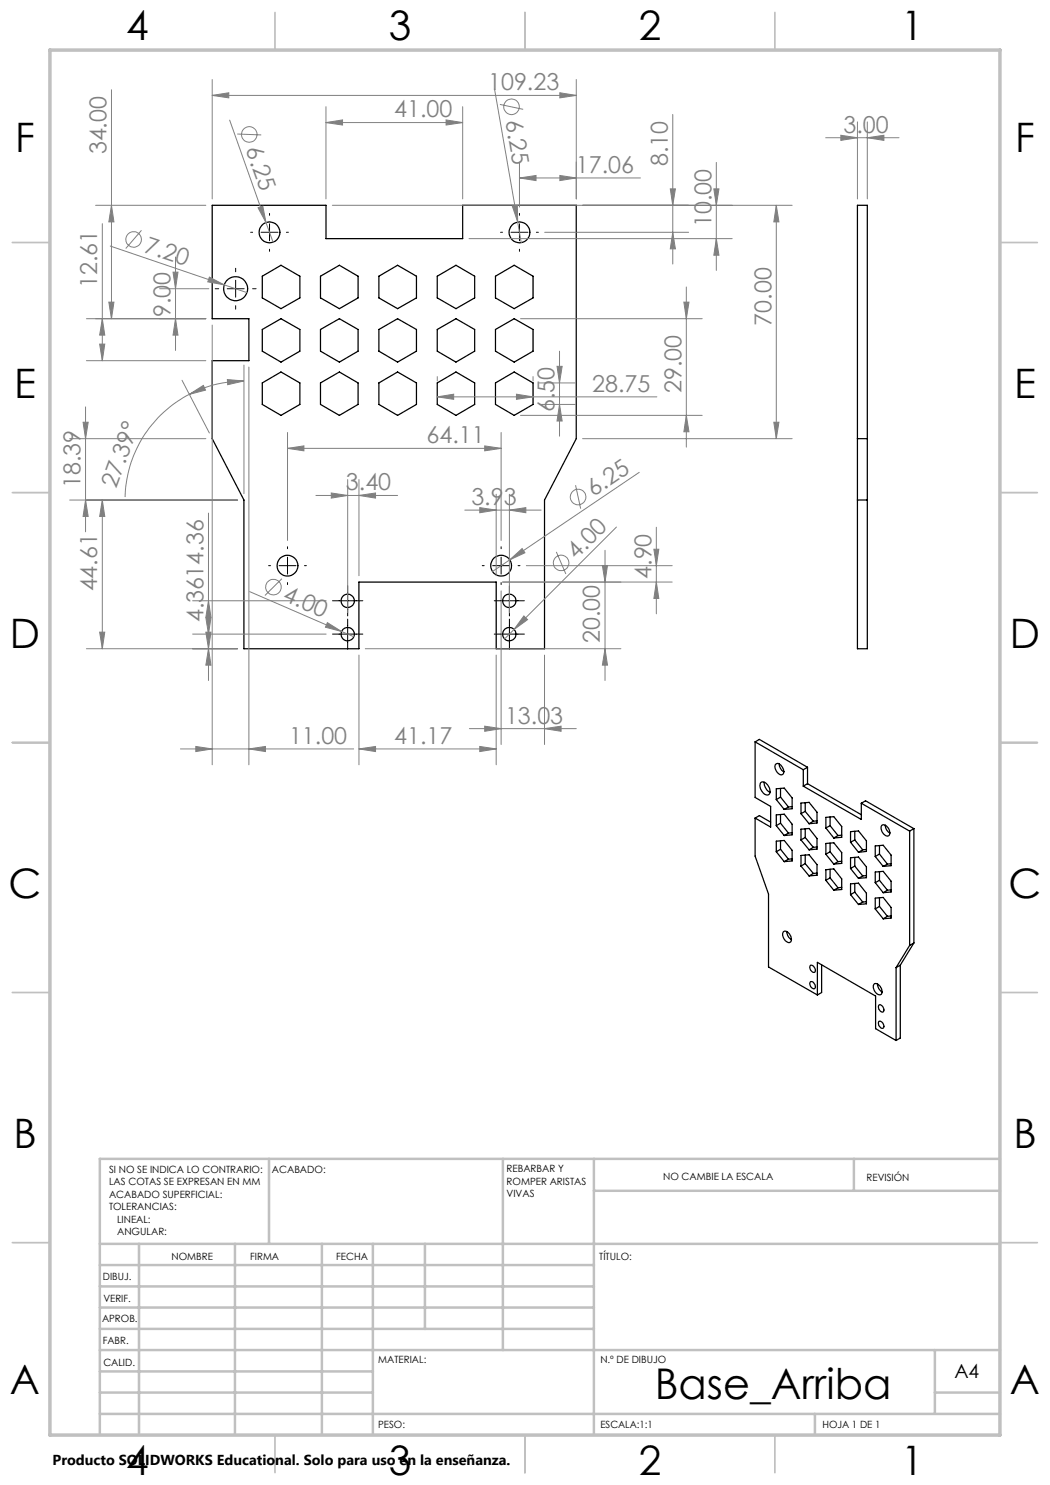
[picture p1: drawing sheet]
<svg xmlns="http://www.w3.org/2000/svg" width="210mm" height="297mm" viewBox="0 0 210 297" stroke-linecap="round" stroke-linejoin="round" font-family="sans-serif">
<g fill="none" stroke="#000" stroke-width=".25">
<path d="M42.4 41.1h22.8v6.6h27.3v-6.6h22.8v46.6l-6.4 12.3v29.7h-9.7v-13.3h-27.4v13.3h-23v-29.7l-6.4-12.3v-15.6h7.4v-8.4h-7.4zM52.5 55.2l3.7-2.1 3.8 2.1v4.4l-3.8 2.1-3.7-2.1zM64.1 55.2l3.8-2.1 3.7 2.1v4.4l-3.7 2.1-3.8-2.1zM75.8 55.2l3.7-2.1 3.8 2.1v4.4l-3.8 2.1-3.7-2.1zM87.5 55.2l3.7-2.1 3.7 2.1v4.4l-3.7 2.1-3.7-2.1zM99.1 55.2l3.7-2.1 3.8 2.1v4.4l-3.8 2.1-3.7-2.1zM171.5 41.1h2v88.6h-2zM52.5 65.9l3.7-2.2 3.8 2.2v4.3l-3.8 2.2-3.7-2.2zM52.5 76.6l3.7-2.2 3.8 2.2v4.3l-3.8 2.2-3.7-2.2zM64.1 65.9l3.8-2.2 3.7 2.2v4.3l-3.7 2.2-3.8-2.2zM64.1 76.6l3.8-2.2 3.7 2.2v4.3l-3.7 2.2-3.8-2.2zM75.8 65.9l3.7-2.2 3.8 2.2v4.3l-3.8 2.2-3.7-2.2z"/>
<path d="M75.8 76.6l3.7-2.2 3.8 2.2v4.3l-3.8 2.2-3.7-2.2zM87.5 65.9l3.7-2.2 3.7 2.2v4.3l-3.7 2.2-3.7-2.2zM87.5 76.6l3.7-2.2 3.7 2.2v4.3l-3.7 2.2-3.7-2.2zM99.1 65.9l3.7-2.2 3.8 2.2v4.3l-3.8 2.2-3.7-2.2zM99.1 76.6l3.7-2.2 3.8 2.2v4.3l-3.8 2.2-3.7-2.2zM171.5 87.7h2M171.5 100h2M151 148.4v11.1l3.1 1.8v4.1l-3.1-1.8M151 148.4l9.7 5.5M151 148.4l.9-.5 9.6 5.6M152.1 156.6a1.11 1.11 0 0 1 1.6 .7 .98 .98 0 0 1-.2 1.7 1.93 1.93 0 0 1-1.4-2.4zM152.9 156.5a2.18 2.18 0 0 0 1.1 2"/>
<path d="M155.2 152.9a1.03 1.03 0 0 1 1.4 .8 .78 .78 0 0 1-.4 1.3 1.64 1.64 0 0 1-1-2.1zM155.3 159.9v-2.1l1.5-.2 1.6 2v2.1l-1.6 .2M155.3 159.9l1.5 2M155.9 152.8a1.84 1.84 0 0 0 .9 1.6M156.1 159.4l-.8 .5M156.1 157.7v1.7M156.1 159.4l1.6 2M160.7 153.9v3.3M160.7 157.2l11.6 6.7v-3.2M161.5 156.7l-.8 .5M161.5 156.7l10.8 6.2M161.5 153.5l-.8 .4"/>
<path d="M161.5 153.5v3.2M151 163.6v7.6l2.7 7.6v14.6l9.8 5.6M151 163.6l.9-.5 2.2 1.3M155.3 165.1v-2.1l1.5-.2 1.6 2v2.2l-1.6 .1M155.3 170.4v-2.2l1.5-.1 1.6 2v2.1l-1.6 .1M155.3 165.1l1.5 2M155.3 170.4l1.5 1.9M156.1 162.9v1.7M156.1 168.1v1.8M156.1 164.6l-.8 .5M156.1 164.6l1.6 2M156.1 169.9l-.8 .5"/>
<path d="M156.1 169.9l1.6 1.9M157.7 161.4l-.9 .5M157.7 166.6l-.9 .5M157.7 171.8l-.9 .5M158.4 161.3l-.7 .1M158.4 166.5l-.7 .1M158.4 171.8h-.7M160.2 162.7v-2.1l1.6-.1 1.6 2v2.1l-1.6 .1M160.2 168v-2.2l1.6-.1 1.6 2v2.1l-1.6 .2M160.2 173.2v-2.1l1.6-.1 1.6 1.9v2.1l-1.6 .2M160.2 162.7l1.6 2M160.2 168l1.6 2"/>
<path d="M160.2 173.2l1.6 2M161 162.3l-.8 .4M161 160.5v1.8M161 165.8v1.7M161 171v1.7M161 162.3l1.7 1.9M161 167.5l-.8 .5M161 167.5l1.7 2M161 172.7l-.8 .5M161 172.7l1.7 2M162.7 164.2l-.9 .5M162.7 169.5l-.9 .5"/>
<path d="M162.7 174.7l-.9 .5M163.4 164.2h-.7M163.4 169.4l-.7 .1M163.4 174.6l-.7 .1M165.2 165.6v-2.1l1.6-.2 1.5 2v2.2l-1.5 .1M165.2 170.8v-2.1l1.6-.1 1.5 1.9v2.2l-1.5 .1M165.2 176.1v-2.1l1.6-.2 1.5 2v2.1l-1.5 .1M165.2 165.6l1.6 2M165.2 170.8l1.6 2M165.2 176.1l1.6 1.9M166 165.1l-.8 .5M166 163.4v1.7"/>
<path d="M166 168.6v1.8M166 173.8v1.8M166 165.1l1.6 2M166 170.4l-.8 .4M166 170.4l1.6 1.9M166 175.6l-.8 .5M166 175.6l1.6 1.9M167.6 167.1l-.8 .5M167.6 172.3l-.8 .5M167.6 177.5l-.8 .5M168.3 167l-.7 .1M168.3 172.3h-.7"/>
<path d="M168.3 177.5h-.7M170.1 168.4v-2.1l1.6-.1 1.6 2v2.1l-1.6 .2M170.1 173.7v-2.1l1.6-.2 1.6 2v2.1l-1.6 .2M170.1 178.9v-2.1l1.6-.2 1.6 2v2.2l-1.6 .1M170.1 168.4l1.6 2.1M170.1 173.7l1.6 2M170.1 178.9l1.6 2M171 168l-.9 .4M171 166.3v1.7M171 171.5v1.7M171 176.7v1.7M171 168l1.5 2"/>
<path d="M171 173.2l-.9 .5M171 173.2l1.5 2M171 178.4l-.9 .5M171 178.4l1.5 2M172.3 160.7l9.6 5.5M172.3 160.7l.8-.5 9.7 5.5M172.5 170l-.8 .5M172.5 175.2l-.8 .5M173.3 169.9l-.8 .1M173.3 175.1l-.8 .1M175 171.3v-2.1l1.6-.2 1.6 2v2.1l-1.6 .2M175 176.5v-2.1l1.6-.1 1.6 1.9v2.2l-1.6 .1"/>
<path d="M175 171.3l1.6 2M175 176.5l1.6 2M175.9 170.8l-.9 .5M175.9 169.1v1.7M175.9 174.3v1.8M175.9 179.6v1.7M175.9 170.8l1.6 2M175.9 176.1l-.9 .4M175.9 176.1l1.6 1.9M176.4 165.1a1.22 1.22 0 0 1 1.5 1.3 .64 .64 0 0 1-.3 .8 .64 .64 0 0 1-.9-.4 1.63 1.63 0 0 1-.3-1.7zM177.1 165a1.84 1.84 0 0 0 .9 1.6M177.5 172.8l-.9 .5"/>
<path d="M177.5 178l-.9 .5M178.2 172.8h-.7M178.2 178h-.7M181.9 166.2v22.9M182.8 165.7l-.9 .5M182.8 165.7v22.9M156.7 186.4a1.07 1.07 0 0 1 1.5 .8 .83 .83 0 0 1-.5 1.3 1.65 1.65 0 0 1-1-2.1zM157.4 186.3a1.84 1.84 0 0 0 .9 1.6M162.1 193.1a.89 .89 0 0 1 .8 .4 .89 .89 0 0 1 0 .9 .92 .92 0 0 1-.8-1.3zM162.1 196.4a.85 .85 0 0 1 1 1.1 .63 .63 0 0 1-.8 .1 .63 .63 0 0 1-.3-.6zM163.5 199v-6.5l11.6 6.7v6.5l4.1 2.4M164.3 193v5.5l-.8 .5"/>
<path d="M172.5 180.4l-.8 .5M173.3 180.3l-.8 .1M174.9 196.7a1.51 1.51 0 0 1 1.4 2.1 1.07 1.07 0 0 1-1.5-.8l-.1-.9zM175 181.8v-2.2l1.6-.1 1.6 2v2.1l-1.6 .2M175 181.8l1.6 2M175.5 196.8a1.84 1.84 0 0 0 .9 1.6M175.9 181.3l1.6 2M175.9 181.3l-.9 .5M177.5 183.3l-.9 .5M178.2 183.2l-.7 .1M179.2 193.5v14.6M180.1 193l-.9 .5"/>
<path d="M180.1 193v14.6l-.9 .5M181.9 189.1l-2.7 4.4M182.8 188.6l-.9 .5M182.8 188.6l-2.7 4.4M175.8 204.3a.85 .85 0 0 1 .8 .4 .85 .85 0 0 1-.1 1 1.01 1.01 0 0 1-.7-1.4zM175.8 201a.84 .84 0 0 1 .8 .5 .84 .84 0 0 1-.1 .9 1.05 1.05 0 0 1-.7-1.4z"/>
<circle cx="47.1" cy="57.7" r="2.4"/>
<circle cx="53.9" cy="46.5" r="2.09"/>
<circle cx="103.9" cy="46.5" r="2.09"/>
<circle cx="57.5" cy="113.1" r="2.09"/>
<circle cx="100.2" cy="113.1" r="2.09"/>
<circle cx="69.5" cy="120.2" r="1.34"/>
<circle cx="69.5" cy="126.8" r="1.34"/>
<circle cx="101.8" cy="120.2" r="1.34"/>
<circle cx="101.8" cy="126.8" r="1.34"/>
</g>
<g fill="none" stroke="#808080" stroke-width=".2">
<path d="M22.3 18v45.7M42.4 19.1l3.4-.5v1zM42.4 15.9v23.9M42.4 19.1h72.9M98.9 17.9l4.6 26.5M112 18.6l3.3 .5-3.3 .5zM115.3 15.9v23.9M45.9 24l7.3 20.5M47.4 26.8l4.8 .2M65.2 24.5l3.3-.5v1zM65.2 21.3v18.5M65.2 24.5h27.3"/>
<path d="M89.2 24l3.3 .5-3.3 .5zM92.5 21.3v18.5M100 20.9l4.6 1M103.9 35.6l3.3-.5v1zM103.9 32.4v9M103.9 35.6h24.2M112 35.1l3.3 .5-3.3 .5zM134.1 37.8h1l-.6 3.3zM134.5 22.9v29.9M142.8 37.8h1l-.5 3.3zM143.3 32.5v21.6M165.1 27.5h14.7"/>
<path d="M168.2 27.1l3.3 .4-3.3 .6zM171.5 24.4v15.4M173.5 27.5l3.3-.4v1zM173.5 24.4v15.4M19.1 41.1h22.1M20.5 44.7v27.4M22 49.2l27.4 9.3M22.3 41.1l.5 3.3h-1zM28.3 46.1l-3.1 3.6M31.9 57.7h9.9M34.6 54.4h1l-.5 3.3zM35.1 51.4v18.7"/>
<path d="M41.9 55.4l2.9 1.6-3.2-.6zM51.6 41.6l1-.4 .6 3.3zM53.2 44.5l1.4 3.9M66.5 41.1h91.9M93.8 47.7h52.6M102.5 41.3l1-.2v3.3zM103.5 44.4l.7 4.1M108.9 46.5h28.8M134.5 46.5l.6 3.3h-1zM137.3 57.4v32M143.3 47.7l.5 3.3h-1zM155.3 41.1l.5 3.3h-1z"/>
<path d="M155.3 41.1v46.6M17.3 72.1h23.9M17.3 63.7h23.9M19.9 68.8h1.1l-.5 3.3zM20.5 63.7l.5 3.3h-1.1zM21.8 60.4h1l-.5 3.3zM35.1 63.7l.5 3.3h-1zM36.4 76.1l5.5 10.5M37.9 78.9l2.8-1.8 .4 .9zM37.9 78.9a23.7 23.7 0 0 0-12.9 20.5M42.4 65v88M45.5 75.9l3.3 .3-3.3 .7z"/>
<path d="M48.8 76.2a23.5 23.5 0 0 0-10.9 2.7M48.8 73v25.7M49.8 73.4v79.6M87.5 79.4l3.2-.6v1.1zM87.5 75.3v.9M87.5 79.4h43.9M103.3 78.8l3.3 .6-3.3 .5zM104.1 63.7h36.3M106.6 75.3v.9M107.9 76.6h7.2M111.4 73.3h1l-.5 3.3zM111.9 70.2v17"/>
<path d="M136.8 60.4h1l-.5 3.3zM13.9 87.7h27.3M16.6 84.5h1l-.5 3.2zM17.1 81.4v25M57.5 89.7l3.3-.5v1zM57.5 86.5v21.6M57.5 89.7h42.7M63.2 99.1h16.3M66.3 98.6l3.2 .5-3.2 .5zM69.5 95.9v26.7M71.8 99.1l3.3-.5v1zM71.8 95.9v19.2"/>
<path d="M96.9 89.2l3.3 .5-3.3 .5zM99.2 98.8v16.3M100.2 86.5v21.6M101.9 98.8v23.8M104.1 83.1h36.3M107.9 80.9h7.2M111.9 80.9l.5 3.3h-1zM115.1 97l1 4.7M116.5 87.7h41.9M127.8 94.5l-29.3 19.8M137.3 83.1l.5 3.3h-1zM154.8 84.5h1l-.5 3.2z"/>
<path d="M13.9 100h33.6M17.1 100l.5 3.3h-1zM20.5 100l.5 3.3h-1.1zM20.5 100v29.7M41.7 102.6v33.5M49.9 118.3l18.4 8M56.4 115.7l-3.4 3.4M93 102h15.2M96 101.5l3.2 .5-3.2 .5zM100.2 118.2v30.7M100.5 116.4h33.9M101.9 102l3.3-.5v1z"/>
<path d="M102 112l2.4-2.3 .6 .9zM105.3 113.1h29.1M111.3 110.4l1.9 4.4M120.5 113.1h1l-.5 3.3zM121 110.1v26M123.3 105.4l-22.4 22.4M130.8 109.9h1l-.5 3.2zM131.3 116.4l.5 3.3h-1zM131.3 105.4v17.4M17.3 129.7h30.2M19.9 126.4h1.1l-.5 3.3zM38.5 120.2h26.7"/>
<path d="M38.5 126.8h26.7M41.2 126.4h1l-.5 3.3zM41.2 123.5h1l-.5 3.3zM41.7 120.2l.5 3.3h-1zM41.7 129.7l.5 3.3h-1zM65.5 124.5l2.8 1.8-3.2-.9zM68.3 126.3l2.5 1M71.8 131v22M73.1 129.7h51.1M99.2 131v22M104.8 123.2l.7 .7-2.7 2zM108.9 131v17.9"/>
<path d="M121 129.7l.5 3.3h-1zM36.1 149.8h34.6M39.2 149.3l3.2 .5-3.2 .5zM49.8 149.8l3.3-.5v1zM71.8 149.8l3.3-.5v1zM71.8 149.8h27.4M93.9 145.7h21.4M96 149.3l3.2 .5-3.2 .5zM96.9 145.2l3.3 .5-3.3 .6zM108.9 145.7l3.3-.5v1.1z"/>
<circle cx="49.9" cy="26.9" r="1.55"/>
<circle cx="102.3" cy="21.4" r="1.55"/>
<circle cx="26.7" cy="47.9" r="1.56"/>
<circle cx="115.6" cy="99.4" r="1.55"/>
<circle cx="54.7" cy="117.4" r="1.55"/>
<circle cx="112.2" cy="112.6" r="1.56"/>
</g>
<g fill="none" stroke="#000" stroke-width=".2">
<path d="M43 57.7h.7M45.4 57.7h3.4M47.1 53.7v.7M47.1 56.1v3.3M50.1 46.5h.4M50.5 57.7h.7M52.2 46.5h3.4M53.9 42.7v.4M53.9 44.8v3.4M53.9 49.8v.5M57.3 46.5h.4M100.1 46.5h.4"/>
<path d="M102.2 46.5h3.4M103.9 42.7v.4M103.9 44.8v3.4M103.9 49.8v.5M107.3 46.5h.4M47.1 61.1v.7M53.7 113.1h.4M55.8 113.1h3.4M57.5 109.4v.3M57.5 111.4v3.4M57.5 116.5v.4M60.9 113.1h.4"/>
<path d="M69.5 117.2v6M96.4 113.1h.4M98.5 113.1h3.4M100.2 109.4v.3M100.2 111.4v3.4M100.2 116.5v.4M101.9 117.2v6M103.6 113.1h.4M66.5 126.8h6.1M66.5 120.2h6.1M69.5 123.8v6.1M98.8 126.8h6.1"/>
<path d="M98.8 120.2h6.1M101.9 123.8v6.1"/>
</g>
<g fill="none" stroke="#c0c0c0" stroke-width=".35">
<path d="M55 2.5v7.5M105 2.5v7.5M155 2.5v7.5M2.5 48.5h7.5M200 48.5h7.5M2.5 98.5h7.5M200 98.5h7.5M2.5 148.5h7.5M200 148.5h7.5M2.5 198.5h7.5M200 198.5h7.5M2.5 248.5h7.5"/>
<path d="M200 248.5h7.5M55 287v7.5M105 287v7.5M155 287v7.5"/>
</g>
<g fill="none" stroke="#c0c0c0" stroke-width=".5">
<path d="M53.8 231.8v17M100.6 231.8v38.2M118.8 231.8v55.2M118.8 238.2h81.2M170.8 231.8v6.4M200 231.8h-180v55.2M20 248.8h180M20 257.3h98.8M20 253h98.8M27.8 248.8v38.2M47 248.8v38.2M64.4 248.8v38.2"/>
<path d="M74.6 248.8v38.2M85 248.8v17M20 265.8h98.8M20 261.5h98.8M20 278.5h54.6M20 274.3h54.6M20 270h180M187 278.5h13M187 270v12.8M20 282.8h180M163 282.8v4.2"/>
</g>
<path d="M10 10h190v277h-190z" fill="none" stroke="#c0c0c0" stroke-width=".7"/>
<g fill="#808080">
<path d="M102.5 41.3l1-.2v3.3z"/>
<path d="M51.6 41.6l1-.4 .6 3.3z"/>
<path d="M65.5 124.5l2.8 1.8-3.2-.9z"/>
<path d="M41.9 55.4l2.9 1.6-3.2-.6z"/>
<path d="M102 112l2.4-2.3 .6 .9z"/>
<path d="M104.8 123.2l.7 .7-2.7 2z"/>
<path d="M89.2 24l3.3 .5-3.3 .5zM65.2 24.5l3.3-.5v1zM49.8 149.8l3.3-.5v1zM39.2 149.3l3.2 .5-3.2 .5zM112 35.1l3.3 .5-3.3 .5zM103.9 35.6l3.3-.5v1zM101.9 102l3.3-.5v1zM96 101.5l3.2 .5-3.2 .5zM71.8 99.1l3.3-.5v1zM66.3 98.6l3.2 .5-3.2 .5z"/>
<path d="M42.4 19.1l3.4-.5v1zM112 18.6l3.3 .5-3.3 .5zM71.8 149.8l3.3-.5v1zM96 149.3l3.2 .5-3.2 .5zM57.5 89.7l3.3-.5v1zM96.9 89.2l3.3 .5-3.3 .5zM87.5 79.4l3.2-.6v1.1zM103.3 78.8l3.3 .6-3.3 .5zM168.2 27.1l3.3 .4-3.3 .6zM173.5 27.5l3.3-.4v1z"/>
<path d="M96.9 145.2l3.3 .5-3.3 .6zM108.9 145.7l3.3-.5v1.1z"/>
<path d="M45.5 75.9l3.3 .3-3.3 .7zM37.9 78.9l2.8-1.8 .4 .9z"/>
<path d="M143.3 47.7l.5 3.3h-1zM142.8 37.8h1l-.5 3.3zM19.9 68.8h1.1l-.5 3.3zM20.5 63.7l.5 3.3h-1.1zM154.8 84.5h1l-.5 3.2zM155.3 41.1l.5 3.3h-1zM35.1 63.7l.5 3.3h-1zM34.6 54.4h1l-.5 3.3zM134.5 46.5l.6 3.3h-1zM134.1 37.8h1l-.6 3.3zM121 129.7l.5 3.3h-1zM120.5 113.1h1l-.5 3.3zM41.2 126.4h1l-.5 3.3zM41.7 120.2l.5 3.3h-1zM111.9 80.9l.5 3.3h-1zM111.4 73.3h1l-.5 3.3zM137.3 83.1l.5 3.3h-1zM136.8 60.4h1l-.5 3.3z"/>
<path d="M22.3 41.1l.5 3.3h-1zM21.8 60.4h1l-.5 3.3zM20.5 100l.5 3.3h-1.1zM19.9 126.4h1.1l-.5 3.3zM16.6 84.5h1l-.5 3.2zM17.1 100l.5 3.3h-1zM41.2 123.5h1l-.5 3.3zM41.7 129.7l.5 3.3h-1zM130.8 109.9h1l-.5 3.2zM131.3 116.4l.5 3.3h-1z"/>
</g>
<text font-size="8.5" x="130.9" y="279.7">Base_Arriba</text>
<g font-size="8.1">
<text x="25.2" y="8">4</text>
<text x="77.7" y="8">3</text>
<text x="127.7" y="8">2</text>
<text x="180.2" y="8">1</text>
<text x="3" y="30.4">F</text>
<text x="203" y="30.4">F</text>
<text x="2.8" y="79.6">E</text>
<text x="202.8" y="79.6">E</text>
<text x="2" y="129.6">D</text>
<text x="202" y="129.6">D</text>
<text x="1.7" y="179.6">C</text>
<text x="201.7" y="179.6">C</text>
<text x="2.7" y="229.6">B</text>
<text x="202.7" y="229.6">B</text>
<text x="2" y="278.9">A</text>
<text x="202" y="278.9">A</text>
<text x="25.2" y="295">4</text>
<text x="77.7" y="295">3</text>
<text x="127.7" y="295">2</text>
<text x="180.2" y="295">1</text>
</g>
<g font-size="4.7" fill="#808080">
<text x="78.8" y="23.5">41.00</text>
<text x="97.6" y="18">109.23</text>
<text x="49.1" y="29.9" transform="rotate(70 49.1 29.9)">6.25</text>
<text x="101.1" y="24.2" transform="rotate(80 101.1 24.2)">6.25</text>
<text x="168.7" y="26.5">3.00</text>
<text x="21.3" y="30.9" transform="rotate(-90 21.3 30.9)">34.00</text>
<text x="115.2" y="34.6">17.06</text>
<text x="133.6" y="33.2" transform="rotate(-90 133.6 33.2)">8.10</text>
<text x="142.3" y="45.4" transform="rotate(-90 142.3 45.4)">10.00</text>
<text x="28.6" y="50.3" transform="rotate(19 28.6 50.3)">7.20</text>
<text x="19.5" y="57.7" transform="rotate(-90 19.5 57.7)">12.61</text>
<text x="34.1" y="63.4" transform="rotate(-90 34.1 63.4)">9.00</text>
<text x="154.3" y="65.1" transform="rotate(-90 154.3 65.1)">70.00</text>
<text x="110.9" y="82.4" transform="rotate(-90 110.9 82.4)">6.50</text>
<text x="118.5" y="78.3">28.75</text>
<text x="136.3" y="78.7" transform="rotate(-90 136.3 78.7)">29.00</text>
<text x="85.3" y="88.6">64.11</text>
<text x="16.1" y="97.6" transform="rotate(-90 16.1 97.6)">18.39</text>
<text x="23.2" y="97.8" transform="rotate(-70 23.2 97.8)">27.39°</text>
<text x="69.2" y="98.1">3.40</text>
<text x="94.3" y="101">3.93</text>
<text x="118.7" y="99.4" transform="rotate(-34 118.7 99.4)">6.25</text>
<text x="115.3" y="112" transform="rotate(-45 115.3 112)">4.00</text>
<text x="19.5" y="118.3" transform="rotate(-90 19.5 118.3)">44.61</text>
<text x="56.4" y="120" transform="rotate(23 56.4 120)">4.00</text>
<text x="130.3" y="115.8" transform="rotate(-90 130.3 115.8)">4.90</text>
<text x="40.7" y="124.5" transform="rotate(-90 40.7 124.5)">4.3614.36</text>
<text x="120" y="128.6" transform="rotate(-90 120 128.6)">20.00</text>
<text x="57.8" y="148.8">11.00</text>
<text x="78.8" y="148.8">41.17</text>
<text x="101" y="144.7">13.03</text>
</g>
<text font-size="3.9" x="190.9" y="275.5">A4</text>
<text font-size="2.9" x="10.5" y="292.9">Producto SOLIDWORKS Educational. Solo para uso en la enseñanza.</text>
<g font-size="2">
<text x="21.8" y="234.6">SI NO SE INDICA LO CONTRARIO:</text>
<text x="21.8" y="237.1">LAS COTAS SE EXPRESAN EN MM</text>
<text x="21.8" y="239.6">ACABADO SUPERFICIAL:</text>
<text x="54.4" y="234.6">ACABADO:</text>
<text x="101.3" y="234.5">REBARBAR Y</text>
<text x="101.3" y="237">ROMPER ARISTAS</text>
<text x="101.3" y="239.5">VIVAS</text>
<text x="132.6" y="236">NO CAMBIE LA ESCALA</text>
<text x="173.3" y="236.2">REVISIÓN</text>
<text x="21.8" y="242.1">TOLERANCIAS:</text>
<text x="23.4" y="244.6">LINEAL:</text>
<text x="23.4" y="247.1">ANGULAR:</text>
<text x="34.3" y="252">NOMBRE</text>
<text x="50" y="251.9">FIRMA</text>
<text x="67.2" y="251.9">FECHA</text>
<text x="119.9" y="251.9">TÍTULO:</text>
<text x="20.6" y="256.1">DIBUJ.</text>
<text x="20.7" y="260.3">VERIF.</text>
<text x="20.4" y="264.4">APROB.</text>
<text x="20.5" y="268.8">FABR.</text>
<text x="20.7" y="273.1">CALID.</text>
<text x="75.6" y="272.5">MATERIAL:</text>
<text x="120.1" y="272.5">N.º DE DIBUJO</text>
<text x="75.6" y="285.5">PESO:</text>
<text x="120.1" y="285.6">ESCALA:1:1</text>
<text x="164.5" y="285.6">HOJA 1 DE 1</text>
</g>
</svg>
